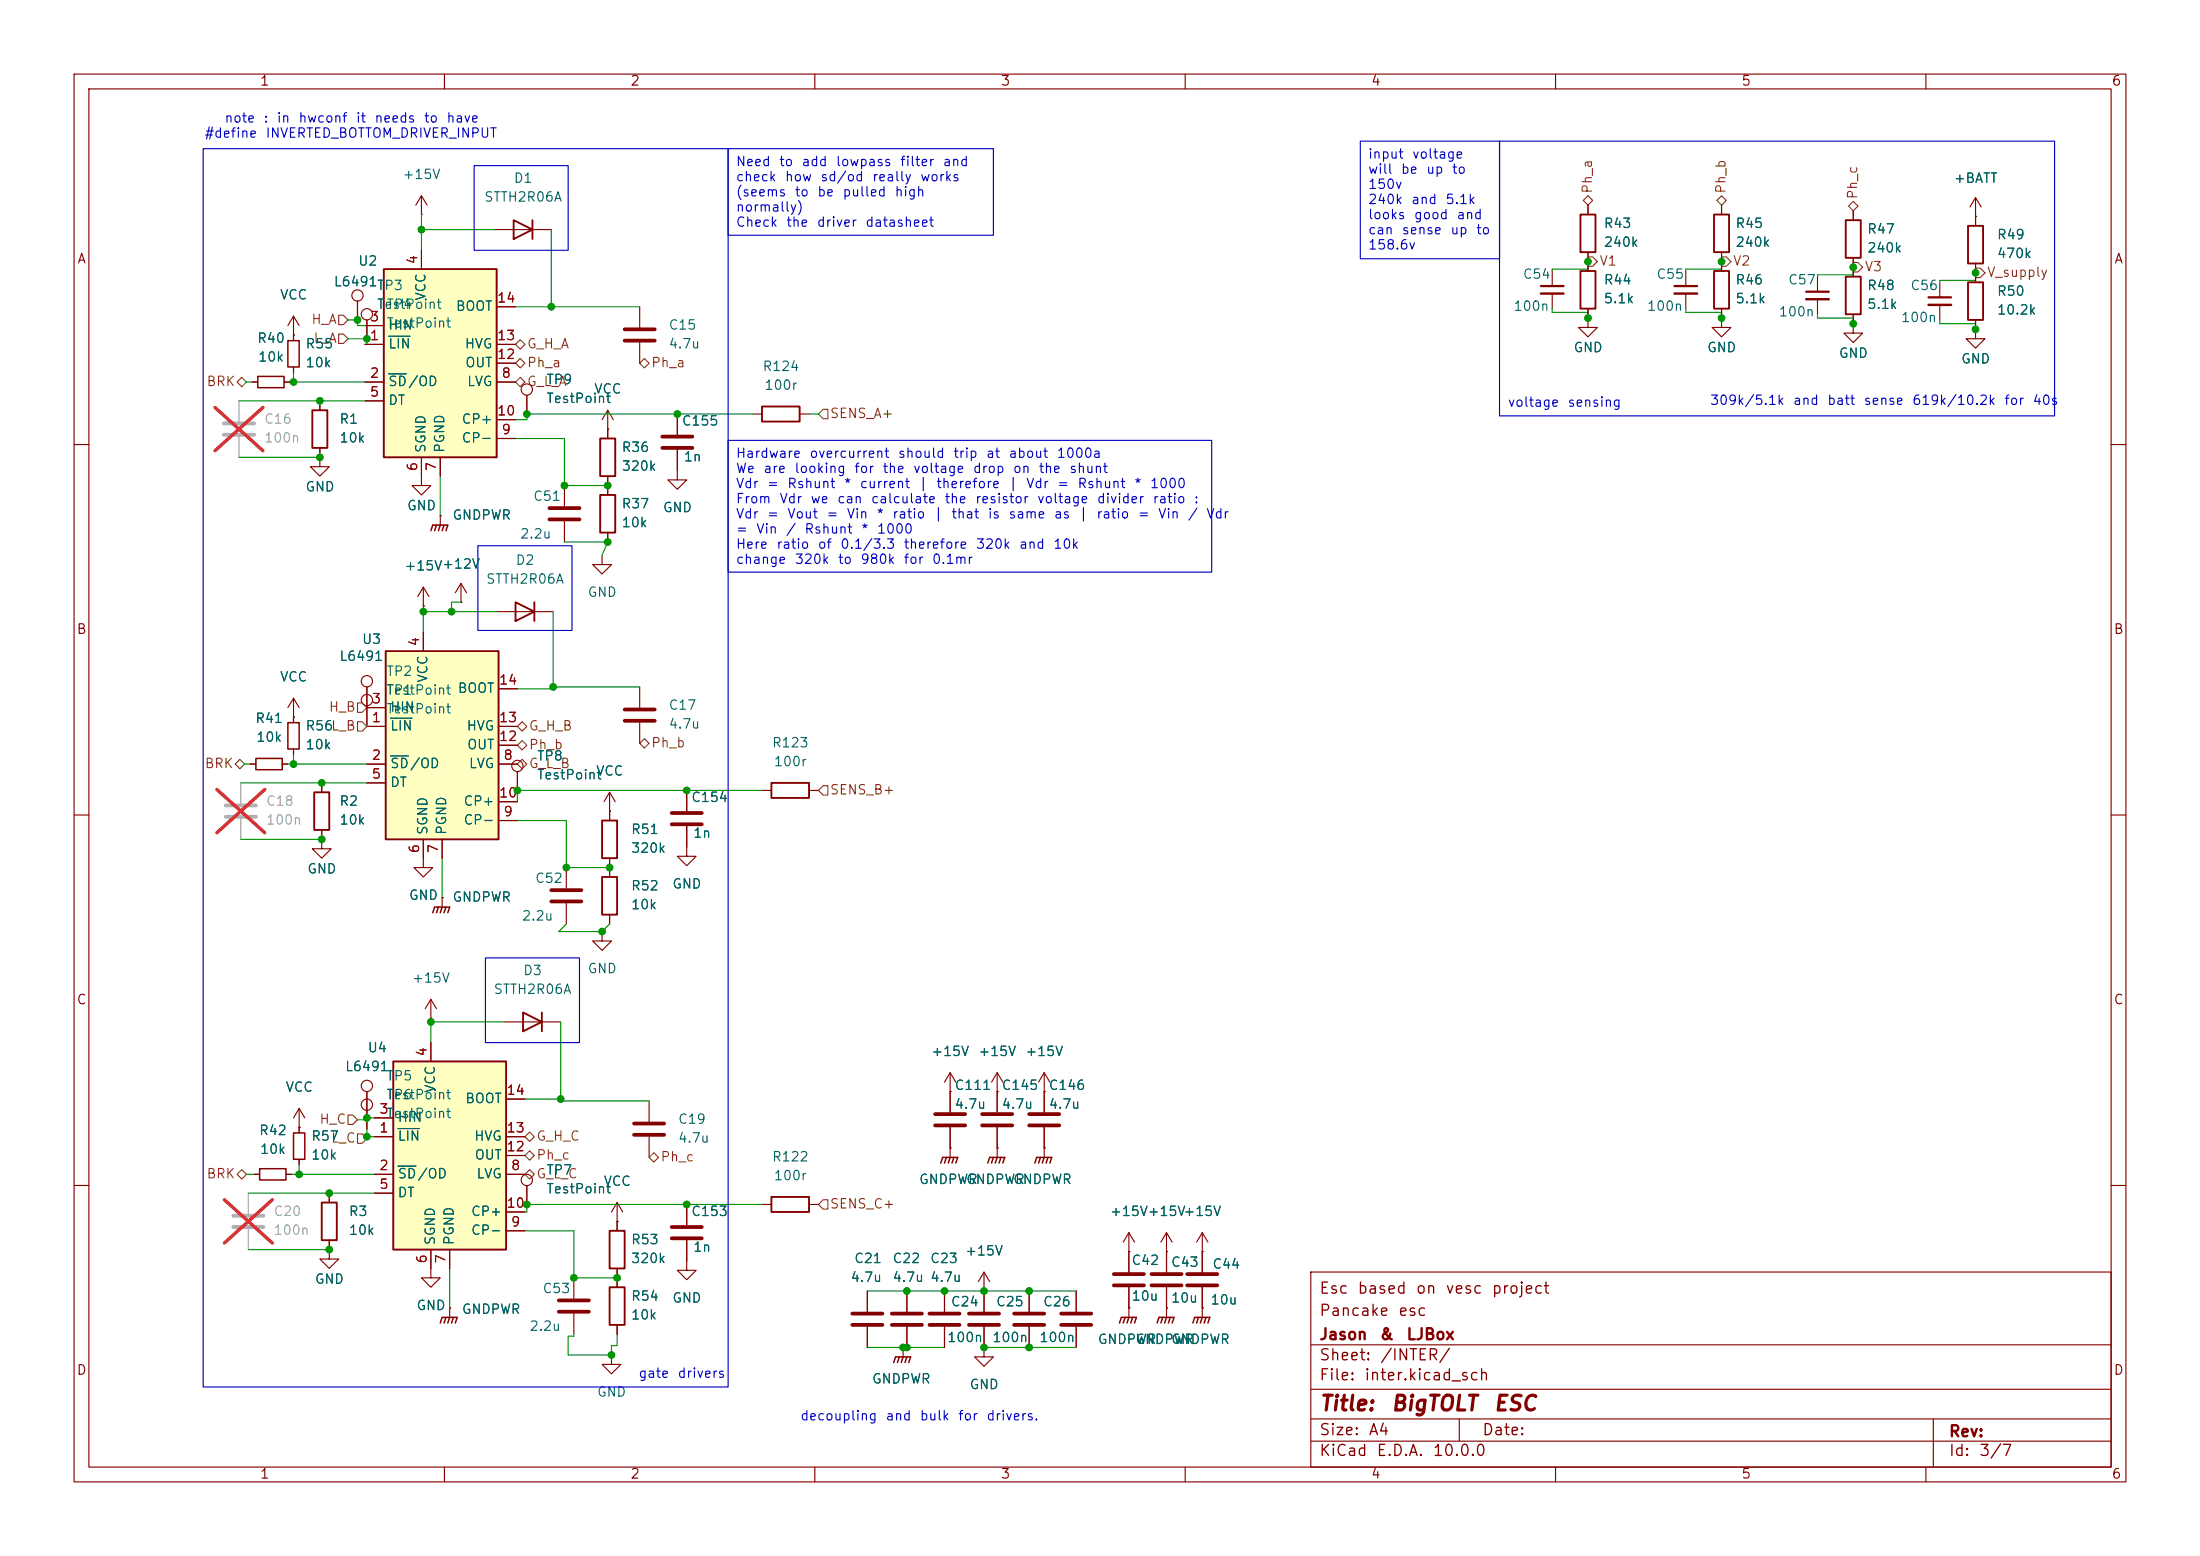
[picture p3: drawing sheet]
<svg xmlns="http://www.w3.org/2000/svg" width="297mm" height="210mm" viewBox="0 0 297 210" stroke-linecap="round" stroke-linejoin="round" font-family="sans-serif">
<g fill="none" stroke="#840000" stroke-width=".15">
<path d="M10 10h277v190h-277zM12 12h273v186h-273zM60 10v2M110 10v2M160 10v2M210 10v2M260 10v2M56.9 29h.1M56.9 26.4l-.8 1.3M56.9 26.4l.8 1.3M56.9 26.4v2.6M48.3 40.6v2.6"/>
<path d="M49.5 43.2v2.5M10 60h2M285 60h2M10 110h2M57.1 115.8v1.3h1.3l-1.3 1.3-1.2-1.3h1.2M76.5 117.1v2.8M82.3 117.1v1.3M285 110h2M58.2 137.4h.1M58.2 134.9l-.8 1.2M58.2 134.9l.7 1.2M58.2 134.9v2.5"/>
<path d="M59.7 121.2h.1M59.7 121.2v1.2M68.1 137.9h7.6M76.5 121.9v2.8M82.3 123.4v1.3M49.5 147.3v5.1M10 160h2M71.1 160v2.6M152.4 176.5h.1M152.4 168.9v2.8M152.4 173.7v4.1M157.5 168.9v2.8"/>
<path d="M157.5 173.7v2.8M162.3 168.9h.1M162.3 166.4l-.8 1.2M162.3 166.4l.8 1.2M162.3 166.4v2.5M177 171.7h108v26.3h-108zM285 160h2M60 198v2M110 198v2M160 198v2M177 194.5h108M177 191.5h108"/>
<path d="M177 187.5h108M177 181.5h108M197 191.5v3M210 198v2M260 198v2M261 191.5v6.5"/>
<circle cx="48.3" cy="39.9" r=".76"/>
<circle cx="49.5" cy="42.4" r=".76"/>
<circle cx="49.5" cy="149.1" r=".76"/>
<circle cx="49.5" cy="146.6" r=".76"/>
<circle cx="71.1" cy="159.3" r=".76"/>
</g>
<path d="M74.4 120.1h4.1M74.4 121.7h4.1M150.4 172h4M150.4 173.5h4M155.4 172h4.1M155.4 173.5h4.1" fill="none" stroke="#840000" stroke-width=".51"/>
<path d="M58.4 123.2l.3-.8h2l-.2 .8M59.2 122.4l-.3 .8M59.7 122.4l-.3 .8M60.2 122.4l-.3 .8M151.1 178.6l.3-.8h2l-.2 .8M151.9 177.8l-.3 .8M152.4 177.8l-.3 .8M152.9 177.8l-.2 .8" fill="none" stroke="#840000" stroke-width=".2"/>
<path d="M81.3 118.4h2v5h-2zM70.6 136.7l2.6 1.2-2.6 1.3zM73.2 136.7v2.5" fill="none" stroke="#840000" stroke-width=".25"/>
<path d="M53.1 143.3h15.2v25.4h-15.2z" fill="#ffffc2"/>
<g fill="none" stroke="#840000" stroke-width=".25">
<path d="M69.3 29.7l2.6 1.3-2.6 1.3zM71.9 29.7v2.6M213.4 29h2v5h-2zM213.4 36.6h2v5.1h-2zM231.4 36.6h2v5.1h-2zM231.4 29h2v5h-2zM249.2 29.7h2v5.1h-2zM249.2 37.3h2v5.1h-2zM265.7 30.5h2v5.1h-2zM265.7 38.1h2v5.1h-2zM81 59.2h2.1v5.1h-2.1zM102.9 54.9h5v2h-5z"/>
<path d="M81 66.8h2.1v5.1h-2.1zM69.6 81.3l2.5 1.3-2.5 1.2zM72.1 81.3v2.5M81.3 110.7h2v5.1h-2zM104.1 105.7h5.1v2h-5.1zM53.1 143.3h15.2v25.4h-15.2zM43.4 162.3h2.1v5.1h-2.1zM82.3 173.7h2v5.1h-2zM82.3 166.1h2v5.1h-2zM104.1 161.5h5.1v2.1h-5.1z"/>
</g>
<g fill="none" stroke="#840000" stroke-width=".15">
<path d="M66.8 31h7.6M209.5 36.6v2M209.5 39.6v2.1M214.4 27.7v1.3M214.4 34v2.6M227.6 36.6v2M227.6 39.6v2.1M232.4 27.7v1.3M232.4 34v2.6M245.4 37.3v2.1M250.2 28.4v1.3M250.2 34.8v2.5"/>
<path d="M261.9 38.1v2M266.7 29.2h.1M266.7 26.7l-.8 1.2M266.7 26.7l.8 1.2M266.7 26.7v3.8M266.7 35.6v2.5M71.1 53.3v2.6M82 57.9h.1M82 55.4v3.8M82 55.4l-.7 1.2M82 55.4l.8 1.2M86.4 41.4v2.8"/>
<path d="M86.4 46.2v2.8M91.4 55.9v2.8M101.6 55.9h1.3M107.9 55.9h1.3M214.4 41.7v2.5h1.2l-1.2 1.3-1.3-1.3h1.3M232.4 41.7v2.5h1.3l-1.3 1.3-1.3-1.3h1.3M245.4 40.4v2M250.2 42.4v1.3M261.9 41.1v2.1M266.7 43.2v2.5h1.3l-1.3 1.3-1.3-1.3h1.3M59.4 69.6h.1M59.4 69.6v1.3"/>
<path d="M76.2 65.5v2.8M76.2 70.4v2.8M81.3 74.9v1.3h1.2l-1.2 1.3-1.3-1.3h1.3M82 64.3v2.5M82 71.9v1.3M91.4 60.7v4.1h1.3l-1.3 1.2-1.2-1.2h1.2M39.6 96.8h.1M39.6 94.2v3.3M39.6 94.2l-.7 1.3M39.6 94.2l.8 1.3M49.5 92.7v5.1M67.1 82.6h7.6"/>
<path d="M86.4 92.7v2.8M86.4 97.5v2.8M33.8 103.1h.7M38.1 103.1h.8M39.6 101.1v.8M43.4 113.3v1.3h1.3l-1.3 1.2-1.2-1.2h1.2M69.8 104.1v2.6M82.3 109.5v1.2M82.3 115.8v1.3M92.7 111.5v4.1h1.3l-1.3 1.2-1.3-1.2h1.3M92.7 106.7v2.8M102.9 106.7h1.2"/>
<path d="M109.2 106.7h1.3M81.3 125.7v1.3h1.2l-1.2 1.3-1.3-1.3h1.3M34.3 158.5h.8M38.6 158.5h.8M40.4 152.1h.1M40.4 149.6v3.3M40.4 156.5v.7M40.4 149.6l-.8 1.3M40.4 149.6l.7 1.3M50.5 153.4h2.6M50.5 158.5h2.6M50.5 150.9h2.6"/>
<path d="M58.2 140.7v2.6M68.3 153.4h2.6M68.3 158.5h2.6M68.3 156h2.6M68.3 148.3h2.6M87.6 148.6v2.8M87.6 153.4v2.8M128.3 154.9h.1M128.3 154.9v1.3M44.4 161v1.3M44.4 167.4v1.3M50.5 161h2.6"/>
<path d="M58.2 168.7v3.8h1.2l-1.2 1.2-1.3-1.2h1.3M60.7 176.5h.1M60.7 168.7v2.5M60.7 176.5v1.3M68.3 166.1h2.6M68.3 163.6h2.6M77.5 172.5v2.8M77.5 177.3v2.8M83.3 164.8h.1M83.3 162.3v3.8M83.3 171.2v2.5M83.3 178.8v1.3"/>
<path d="M83.3 162.3l-.8 1.3M83.3 162.3l.8 1.3M92.7 167.4v4.1h1.3l-1.3 1.2-1.3-1.2h1.3M92.7 162.6v2.8M102.9 162.6h1.2M109.2 162.6h1.3M117.1 174.2v2.8M117.1 179.1v2.8M122.4 174.2v2.8M122.4 179.1v2.8M157.5 176.5h.1M157.5 176.5v1.3"/>
<path d="M162.3 176.5h.1M162.3 168.9v2.8M162.3 173.7v4.1"/>
<circle cx="71.1" cy="52.6" r=".76"/>
<circle cx="49.5" cy="91.9" r=".76"/>
<circle cx="49.5" cy="94.5" r=".76"/>
<circle cx="69.8" cy="103.4" r=".76"/>
</g>
<path d="M53.7 152.3h2.9M53.7 157.4h2.4" fill="none" stroke="#006464" stroke-width=".15"/>
<g fill="none" stroke="#840000" stroke-width=".2">
<path d="M58.2 71.6l.2-.7h2.1l-.3 .7M58.9 70.9l-.2 .7M59.4 70.9l-.2 .7M59.9 70.9l-.2 .7M38.9 97.5h1.5v3.6h-1.5zM34.5 102.4h3.6v1.5h-3.6zM35.1 157.7h3.5v1.6h-3.5zM39.6 152.9h1.5v3.6h-1.5zM127 157l.3-.8h2l-.3 .8M127.8 156.2l-.3 .8M128.3 156.2l-.3 .8M128.8 156.2l-.3 .8"/>
<path d="M59.4 178.6l.3-.8h2l-.2 .8M60.2 177.8l-.3 .8M60.7 177.8l-.2 .8M61.2 177.8l-.2 .8M156.2 178.6l.3-.8h2l-.3 .8M157 177.8l-.3 .8M157.5 177.8l-.3 .8M158 177.8l-.3 .8M161 178.6l.3-.8h2l-.2 .8M161.8 177.8l-.3 .8M162.3 177.8l-.2 .8M162.8 177.8l-.2 .8"/>
</g>
<g fill="none" stroke="#840000" stroke-width=".51">
<path d="M84.3 44.5h4.1M84.3 46h4.1M89.4 58.9h4.1M74.2 68.6h4M74.2 70.1h4M89.4 60.5h4.1M84.3 95.8h4.1M84.3 97.3h4.1M90.7 109.7h4M90.7 111.3h4M85.6 151.6h4.1M85.6 153.2h4.1"/>
<path d="M75.4 175.5h4.1M75.4 177h4.1M90.7 165.6h4M90.7 167.1h4M115.1 178.8h4M115.1 177.3h4M120.4 178.8h4.1M120.4 177.3h4.1M160.3 172h4M160.3 173.5h4"/>
</g>
<path d="M208 38.6h3.1M226.1 38.6h3M243.8 39.4h3.1M260.3 40.1h3.1" fill="none" stroke="#840000" stroke-width=".3"/>
<path d="M208 39.6h3.1M226.1 39.6h3M243.8 40.4h3.1M260.3 41.1h3.1" fill="none" stroke="#840000" stroke-width=".33"/>
<path d="M51.8 36.3h15.3v25.4h-15.3z" fill="#ffffc2"/>
<path d="M51.8 36.3h15.3v25.4h-15.3z" fill="none" stroke="#840000" stroke-width=".25"/>
<g fill="none" stroke="#840000" stroke-width=".15">
<path d="M56.9 33.8v2.5M49.3 46.5h2.5M49.3 51.6h2.5M49.3 43.9h2.5M49.3 54.1h2.5M67.1 46.5h2.5M67.1 51.6h2.5M67.1 59.2h2.5M67.1 56.6h2.5M67.1 49h2.5M67.1 41.4h2.5M56.9 61.7v2.6"/>
<path d="M59.4 61.7v2.6"/>
</g>
<path d="M52.5 45.4h2.9M52.5 50.5h2.4" fill="none" stroke="#006464" stroke-width=".15"/>
<path d="M52.1 87.9h15.2v25.4h-15.2z" fill="#ffffc2"/>
<path d="M42.2 55.4h2v5.1h-2zM52.1 87.9h15.2v25.4h-15.2zM42.4 106.9h2v5.1h-2z" fill="none" stroke="#840000" stroke-width=".25"/>
<g fill="none" stroke="#840000" stroke-width=".15">
<path d="M56.9 33.8v2.5M214.4 27.7v1.3M214.4 34v2.6M232.4 27.7v1.3M232.4 34v2.6M250.2 28.4v1.3M250.2 34.8v2.5M266.7 29.2h.1M266.7 29.2v1.3M266.7 35.6v2.5M34 51.6h.8M38.4 51.6h.7"/>
<path d="M39.6 45.2h.1M39.6 42.7l-.7 1.2M39.6 42.7l.8 1.2M39.6 42.7v3.3M39.6 49.5v.8M43.2 54.1v1.3M48.3 40.6v2.6M49.3 51.6h2.5M49.3 46.5h2.5M49.3 43.9h2.5M49.3 54.1h2.5M49.5 43.2v2.5"/>
<path d="M67.1 51.6h2.5M67.1 46.5h2.5M67.1 59.2h2.5M67.1 56.6h2.5M67.1 49h2.5M67.1 41.4h2.5M71.1 53.3v2.6M82 57.9h.1M82 57.9v1.3M91.4 55.9v2.8M214.4 41.7v1.2M232.4 41.7v1.2"/>
<path d="M250.2 42.4v2.6h1.3l-1.3 1.2-1.3-1.2h1.3M266.7 43.2v1.3M43.2 60.5v2.5h1.2l-1.2 1.3-1.3-1.3h1.3M56.9 61.7v3.8h1.3l-1.3 1.3-1.3-1.3h1.3M57.1 79.2v2.6M57.1 79.2l-.7 1.3M57.1 79.2l.8 1.3M59.4 69.6h.1M59.4 61.7v2.6M62.2 78.7l-.7 1.3M62.2 78.7l.8 1.3M62.2 78.7v2.6"/>
<path d="M82 64.3v2.5M82 71.9v1.3M91.4 60.7v2.8M39.6 96.8h.1M39.6 96.8v.7M49.5 98h2.6M49.5 95.5h2.6M49.5 92.7v5.1M57.1 81.8h.1M57.1 85.3v2.6M62.2 81.3h.1M67.3 98h2.5"/>
<path d="M67.3 93h2.5M33.8 103.1h.7M38.1 103.1h.8M39.6 101.1v.8M43.4 105.7v1.2M43.4 112v1.3M49.5 103.1h2.6M49.5 105.7h2.6M57.1 113.3v2.5M59.7 113.3v2.5M67.3 103.1h2.5M67.3 110.7h2.5"/>
<path d="M67.3 108.2h2.5M67.3 100.6h2.5M69.8 104.1v2.6M82.3 109.5h.1M82.3 106.9l-.8 1.3M82.3 106.9l.8 1.3M82.3 106.9v3.8M82.3 115.8v2.6M92.7 106.7v2.8M92.7 111.5v2.8M59.7 121.2h.1M82.3 123.4v1.3"/>
<path d="M34.3 158.5h.8M38.6 158.5h.8M40.4 152.1h.1M40.4 152.1v.8M40.4 156.5v.7M49.5 147.3v5.1M50.5 153.4h2.6M50.5 158.5h2.6M50.5 150.9h2.6M58.2 140.7v2.6M68.3 153.4h2.6M68.3 158.5h2.6"/>
<path d="M68.3 156h2.6M68.3 148.3h2.6M128.3 147.3h.1M128.3 154.9h.1M128.3 144.8v5.3M128.3 152.1v2.8M128.3 144.8l-.8 1.3M128.3 144.8l.7 1.3M134.6 154.9h.1M134.6 147.3h.1M134.6 144.8v5.3M134.6 152.1v4.1"/>
<path d="M134.6 144.8l-.7 1.3M134.6 144.8l.8 1.3M141 154.9h.1M141 147.3h.1M141 144.8v5.3M141 152.1v4.1M141 144.8l-.8 1.3M141 144.8l.7 1.3M44.4 167.4v2.5h1.3l-1.3 1.3-1.2-1.3h1.2M44.4 161v1.3M50.5 161h2.6M58.2 168.7v2.5"/>
<path d="M60.7 176.5h.1M60.7 168.7v2.5M68.3 166.1h2.6M68.3 163.6h2.6M71.1 160v2.6M83.3 164.8h.1M83.3 164.8v1.3M83.3 171.2v2.5M83.3 178.8v1.3M92.7 162.6v2.8M92.7 167.4v2.8M117.1 174.2v2.8"/>
<path d="M117.1 179.1v2.8M122.4 174.2v2.8M122.4 179.1v2.8M127.5 174.2v2.8M127.5 179.1v2.8M132.8 179.1v4h1.3l-1.3 1.3-1.2-1.3h1.2M132.8 174.2h.1M132.8 171.7l-.7 1.3M132.8 171.7l.8 1.3M132.8 171.7v5.3M138.9 174.2v2.8M138.9 179.1v2.8"/>
<path d="M145.3 174.2v2.8M145.3 179.1v2.8M152.4 168.9h.1M152.4 176.5h.1M152.4 166.4l-.8 1.2M152.4 166.4l.8 1.2M152.4 166.4v5.3M152.4 173.7v2.8M157.5 168.9h.1M157.5 176.5h.1M157.5 166.4l-.8 1.2M157.5 166.4l.7 1.2"/>
<path d="M157.5 166.4v5.3M157.5 173.7v2.8M162.3 168.9h.1M162.3 176.5h.1M162.3 168.9v2.8M162.3 173.7v2.8M82.5 182.9v1.3h1.3l-1.3 1.2-1.2-1.2h1.2M121.9 181.9h.1M121.9 181.9v1.2"/>
</g>
<path d="M52.5 45.4h2.9M52.5 50.5h2.4M52.7 96.9h2.9M52.7 102h2.4M53.7 152.3h2.9M53.7 157.4h2.4" fill="none" stroke="#006464" stroke-width=".15"/>
<g fill="none" stroke="#840000" stroke-width=".2">
<path d="M34.8 50.8h3.6v1.5h-3.6zM38.9 46h1.5v3.5h-1.5zM133.3 157l.3-.8h2l-.2 .8M134.1 156.2l-.2 .8M134.6 156.2l-.2 .8M135.1 156.2l-.2 .8M139.7 157l.3-.8h2l-.3 .8M140.5 156.2l-.3 .8M141 156.2l-.3 .8M141.5 156.2l-.3 .8M120.6 183.9l.3-.8h2l-.2 .8M121.4 183.1l-.2 .8"/>
<path d="M121.9 183.1l-.2 .8M122.4 183.1l-.2 .8"/>
</g>
<g fill="none" stroke="#840000" stroke-width=".51">
<path d="M126.2 151.9h4.1M126.2 150.4h4.1M132.6 151.9h4.1M132.6 150.4h4.1M138.9 151.9h4.1M138.9 150.4h4.1M125.5 178.8h4M125.5 177.3h4M130.8 178.8h4.1M130.8 177.3h4.1M136.9 178.8h4.1M136.9 177.3h4.1"/>
<path d="M143.3 178.8h4M143.3 177.3h4"/>
</g>
<path d="M30.2 58.7h4.1M30.2 57.2h4.1M30.5 110.2h4M30.5 108.7h4M31.5 165.6h4.1M31.5 164.1h4.1" fill="none" stroke="#a1a1a1" stroke-width=".51"/>
<path d="M32.3 54.1v2.8M32.3 58.9v2.8M32.5 105.7v2.8M32.5 110.5v2.8M33.5 161v2.8M33.5 165.9v2.8" fill="none" stroke="#a1a1a1" stroke-width=".15"/>
<path d="M29 55l6.5 5.8M35.5 55l-6.5 5.8M29.3 106.6l6.5 5.8M35.8 106.6l-6.5 5.8M30.3 161.9l6.5 5.9M36.8 161.9l-6.5 5.9" fill="none" stroke="#e12e31" stroke-width=".46"/>
<g fill="none" stroke="#725600" stroke-width=".15">
<path d="M213.7 27.1l.7-.7 .6 .7-.6 .6zM214.4 34.7h.6l.6 .6-.6 .6h-.6zM231.8 27.1l.6-.7 .6 .7-.6 .6zM232.4 34.7h.6l.7 .6-.7 .6h-.6zM249.6 27.8l.6-.6 .6 .6-.6 .6zM250.2 35.4h.6l.7 .7-.7 .6h-.6zM266.7 36.2h.6l.7 .6-.7 .7h-.6zM32 51.6l.6-.7 .7 .7-.7 .6zM45.7 45.1h.7l.6 .6-.6 .7h-.7zM45.7 42.5h.7l.6 .7-.6 .6h-.7zM69.6 51.6l.6-.7 .7 .7-.7 .6zM69.6 49l.6-.6 .7 .6-.7 .7z"/>
<path d="M69.6 46.5l.6-.7 .7 .7-.7 .6zM86.4 49l.6-.6 .6 .6-.6 .7zM110.5 55.9l.6-.7h.7v1.3h-.7zM48.3 97.4h.6l.6 .6-.6 .7h-.6zM48.3 94.9h.6l.6 .6-.6 .6h-.6zM69.8 98l.7-.6 .6 .6-.6 .7zM31.7 103.1l.7-.6 .6 .6-.6 .7zM69.8 103.1l.7-.6 .6 .6-.6 .7zM69.8 100.6l.7-.7 .6 .7-.6 .6zM86.4 100.3l.6-.6 .6 .6-.6 .7zM110.5 106.7l.6-.7h.7v1.3h-.7zM32.6 157.9l.7 .6-.7 .6-.6-.6z"/>
<path d="M47 150.5h.6l.7 .6-.7 .7h-.6zM48.3 153h.6l.6 .7-.6 .6h-.6zM70.9 153.4l.6-.6 .6 .6-.6 .7zM70.9 156l.6-.7 .6 .7-.6 .6zM71.5 157.9l.6 .6-.6 .6-.6-.6zM87.6 156.2l.7-.6 .6 .6-.6 .6zM111.1 161.9h.7v1.3h-.7l-.6-.6z"/>
</g>
<g fill="none" stroke="#009600" stroke-width=".15">
<path d="M56.9 29v4.8M56.9 31h9.9M74.4 31v10.4M214.4 35.3v1h-4.9v.3M232.4 35.3v1h-4.8v.3M250.2 36.1v1h-4.8v.2M266.7 36.8v1h-4.8v.3M32.3 54.1h17M33.3 51.6h.7M39.1 51.6h10.2M39.6 50.3v1.3M47 45.7h2.5v.8h-.2"/>
<path d="M47 43.2h1.3v.7h1M69.6 41.4h16.8M69.6 59.2h6.6v6.3h5.8M101.6 55.9h-30.5v.7h-1.5M109.2 55.9h1.3M209.5 41.7v.5h4.9v.7M227.6 41.7v.5h4.8v.7M245.4 42.4v.5h4.8v.8M261.9 43.2v.5h4.8v.8M32.3 61.7h10.9M59.4 64.3v5.3M76.2 73.2h5.8l-.7 1.7"/>
<path d="M49.5 95.3v.2M49.5 97.8v.2M57.1 82.6h10M57.1 81.8v3.5M62.2 81.3h-1.2v1.3M74.7 82.6v10.4h-4.9M74.7 92.7h11.7M32.5 113.3h10.9M32.5 105.7h17M33 103.1h.8M38.9 103.1h10.6M39.6 101.9v1.2"/>
<path d="M59.7 115.8v5.4M69.8 110.7h6.7v6.4h5.8M102.9 106.7h-33.1v1.5M58.2 137.4v3.3M58.2 137.9h9.9M75.7 137.9v10.7h11.9M76.5 124.7l-1.1 1h5.9l1-1M33.3 158.5h1M39.4 158.5h11.1M40.4 157.2v1.3M49.5 149.9v1.2h-1.2M49.5 152.4v1.3"/>
<path d="M49.5 150.9h1M49.5 153.4h1M70.9 148.3h4.8M33.5 168.7h10.9M33.5 161h17M60.7 171.2v5.3M70.9 166.1h6.6v6.4h5.8M102.9 162.6h-31.8v1h-.2M117.1 174.2h28.2M77.5 180.1v.2h-.8v2.6h5.8v-1.3h.8v-1.5M117.1 181.9h10.4M132.8 181.9h12.5"/>
</g>
<path d="M183.6 19.1h18.8v15.8h-18.8zM202.4 19.1h75v37h-75zM27.4 20.1h70.9v167.1h-70.9zM64 22.4h12.7v11.4h-12.7zM98.3 20.1h35.8v11.7h-35.8zM98.3 59.4h65.3v17.8h-65.3zM64.5 73.7h12.7v11.4h-12.7zM65.5 129.3h12.7v11.4h-12.7z" fill="none" stroke="#0000c2" stroke-width=".15"/>
<g fill="#009600" stroke="#009600" stroke-width=".14">
<circle cx="71.1" cy="162.6" r=".46"/>
<circle cx="92.7" cy="162.6" r=".46"/>
<circle cx="43.4" cy="113.3" r=".46"/>
<circle cx="76.5" cy="117.1" r=".46"/>
<circle cx="81.3" cy="125.7" r=".46"/>
<circle cx="44.4" cy="161" r=".46"/>
<circle cx="49.5" cy="153.4" r=".46"/>
<circle cx="83.3" cy="172.5" r=".46"/>
<circle cx="77.5" cy="172.5" r=".46"/>
<circle cx="58.2" cy="137.9" r=".46"/>
<circle cx="49.5" cy="150.9" r=".46"/>
<circle cx="75.7" cy="148.3" r=".46"/>
<circle cx="82.5" cy="182.9" r=".46"/>
<circle cx="43.2" cy="54.1" r=".46"/>
<circle cx="56.9" cy="31" r=".46"/>
<circle cx="61" cy="82.6" r=".46"/>
<circle cx="39.6" cy="51.6" r=".46"/>
<circle cx="43.2" cy="61.7" r=".46"/>
<circle cx="49.5" cy="45.7" r=".46"/>
<circle cx="48.3" cy="43.2" r=".46"/>
<circle cx="39.6" cy="103.1" r=".46"/>
<circle cx="57.1" cy="82.6" r=".46"/>
<circle cx="43.4" cy="105.7" r=".46"/>
<circle cx="40.4" cy="158.5" r=".46"/>
<circle cx="44.4" cy="168.7" r=".46"/>
<circle cx="69.8" cy="106.7" r=".46"/>
<circle cx="82.3" cy="117.1" r=".46"/>
<circle cx="92.7" cy="106.7" r=".46"/>
<circle cx="74.7" cy="92.7" r=".46"/>
<circle cx="214.4" cy="42.9" r=".46"/>
<circle cx="214.4" cy="35.3" r=".46"/>
<circle cx="91.4" cy="55.9" r=".46"/>
<circle cx="82" cy="65.5" r=".46"/>
<circle cx="76.2" cy="65.5" r=".46"/>
<circle cx="82" cy="73.2" r=".46"/>
<circle cx="71.1" cy="55.9" r=".46"/>
<circle cx="74.4" cy="41.4" r=".46"/>
<circle cx="250.2" cy="36.1" r=".46"/>
<circle cx="266.7" cy="36.8" r=".46"/>
<circle cx="266.7" cy="44.5" r=".46"/>
<circle cx="121.9" cy="181.9" r=".46"/>
<circle cx="122.4" cy="181.9" r=".46"/>
<circle cx="138.9" cy="181.9" r=".46"/>
<circle cx="132.8" cy="181.9" r=".46"/>
<circle cx="122.4" cy="174.2" r=".46"/>
<circle cx="127.5" cy="174.2" r=".46"/>
<circle cx="132.8" cy="174.2" r=".46"/>
<circle cx="138.9" cy="174.2" r=".46"/>
<circle cx="250.2" cy="43.7" r=".46"/>
<circle cx="232.4" cy="35.3" r=".46"/>
<circle cx="232.4" cy="42.9" r=".46"/>
</g>
<g font-size="2" fill="#840000">
<text x="178" y="190.9">Title:</text>
<text x="187.7" y="190.9">BigTOLT</text>
<text x="201.5" y="190.9">ESC</text>
</g>
<g font-size="1.5" fill="#840000">
<text x="178" y="178">Pancake</text>
<text x="178" y="175">Esc</text>
<text x="183.2" y="175">based</text>
<text x="188.7" y="178">esc</text>
<text x="191" y="175">on</text>
<text x="195" y="175">vesc</text>
<text x="201.3" y="175">project</text>
<text x="178" y="184">Sheet:</text>
<text x="178" y="181.2">Jason</text>
<text x="186.2" y="181.2">&amp;</text>
<text x="186.2" y="184">/INTER/</text>
<text x="189.8" y="181.2">LJBox</text>
<text x="178" y="186.7">File:</text>
<text x="184.1" y="186.7">inter.kicad_sch</text>
<text x="178" y="196.9">KiCad</text>
<text x="178" y="194.1">Size:</text>
<text x="184.7" y="194.1">A4</text>
<text x="185.7" y="196.9">E.D.A.</text>
<text x="193.3" y="196.9">10.0.0</text>
<text x="200" y="194.1">Date:</text>
<text x="263" y="194.3">Rev:</text>
<text x="263" y="196.9">Id:</text>
<text x="267.1" y="196.9">3/7</text>
</g>
<g font-size="1.3" fill="#840000">
<text x="35" y="11.9">1</text>
<text x="85" y="11.9">2</text>
<text x="135" y="11.9">3</text>
<text x="185" y="11.9">4</text>
<text x="235" y="11.9">5</text>
<text x="285" y="11.9">6</text>
<text x="10.3" y="35.9">A</text>
<text x="285.3" y="35.9">A</text>
<text x="10.3" y="85.9">B</text>
<text x="285.3" y="85.9">B</text>
<text x="10.3" y="135.9">C</text>
<text x="285.3" y="135.9">C</text>
<text x="10.3" y="185.9">D</text>
<text x="285.3" y="185.9">D</text>
<text x="35" y="199.9">1</text>
<text x="85" y="199.9">2</text>
<text x="135" y="199.9">3</text>
<text x="185" y="199.9">4</text>
<text x="235" y="199.9">5</text>
<text x="285" y="199.9">6</text>
</g>
<g font-size="1.3" fill="#0000c2">
<text x="30.2" y="16.9">note</text>
<text x="35.5" y="16.9">:</text>
<text x="37.3" y="16.9">in</text>
<text x="40.2" y="16.9">hwconf</text>
<text x="48" y="16.9">it</text>
<text x="50.5" y="16.9">needs</text>
<text x="57.1" y="16.9">to</text>
<text x="60.2" y="16.9">have</text>
<text x="27.5" y="18.9">#define</text>
<text x="35.8" y="18.9">INVERTED_BOTTOM_DRIVER_INPUT</text>
<text x="99.3" y="22.7">Need</text>
<text x="105.1" y="22.7">to</text>
<text x="108.1" y="22.7">add</text>
<text x="112.7" y="22.7">lowpass</text>
<text x="121.4" y="22.7">filter</text>
<text x="127.2" y="22.7">and</text>
<text x="184.6" y="21.7">input</text>
<text x="184.6" y="23.8">will</text>
<text x="189" y="23.8">be</text>
<text x="190.5" y="21.7">voltage</text>
<text x="192.4" y="23.8">up</text>
<text x="195.9" y="23.8">to</text>
<text x="99.3" y="24.8">check</text>
<text x="99.3" y="26.8">(seems</text>
<text x="99.3" y="28.9">normally)</text>
<text x="105.9" y="24.8">how</text>
<text x="107.2" y="26.8">to</text>
<text x="110.2" y="26.8">be</text>
<text x="110.7" y="24.8">sd/od</text>
<text x="113.6" y="26.8">pulled</text>
<text x="117.6" y="24.8">really</text>
<text x="120.7" y="26.8">high</text>
<text x="124.1" y="24.8">works</text>
<text x="184.6" y="25.8">150v</text>
<text x="184.6" y="27.9">240k</text>
<text x="184.6" y="29.9">looks</text>
<text x="190.4" y="27.9">and</text>
<text x="190.8" y="29.9">good</text>
<text x="195" y="27.9">5.1k</text>
<text x="196.6" y="29.9">and</text>
<text x="99.3" y="30.9">Check</text>
<text x="106" y="30.9">the</text>
<text x="110.2" y="30.9">driver</text>
<text x="116.7" y="30.9">datasheet</text>
<text x="184.6" y="32">can</text>
<text x="184.6" y="34">158.6v</text>
<text x="189.2" y="32">sense</text>
<text x="195.7" y="32">up</text>
<text x="199.2" y="32">to</text>
<text x="203.5" y="55.2">voltage</text>
<text x="211.5" y="55.2">sensing</text>
<text x="230.8" y="55">309k/5.1k</text>
<text x="242" y="55">and</text>
<text x="246.6" y="55">batt</text>
<text x="251.5" y="55">sense</text>
<text x="258.1" y="55">619k/10.2k</text>
<text x="270.5" y="55">for</text>
<text x="274.3" y="55">40s</text>
<text x="99.3" y="62.1">Hardware</text>
<text x="99.3" y="64.2">We</text>
<text x="103" y="64.2">are</text>
<text x="107.2" y="64.2">looking</text>
<text x="109.2" y="62.1">overcurrent</text>
<text x="115.2" y="64.2">for</text>
<text x="119.1" y="64.2">the</text>
<text x="121.1" y="62.1">should</text>
<text x="123.2" y="64.2">voltage</text>
<text x="128.6" y="62.1">trip</text>
<text x="131.3" y="64.2">drop</text>
<text x="133" y="62.1">at</text>
<text x="136.1" y="62.1">about</text>
<text x="136.7" y="64.2">on</text>
<text x="140.1" y="64.2">the</text>
<text x="142.6" y="62.1">1000a</text>
<text x="144.3" y="64.2">shunt</text>
<text x="99.3" y="66.2">Vdr</text>
<text x="99.3" y="68.2">From</text>
<text x="99.3" y="70.3">Vdr</text>
<text x="103.4" y="66.2">=</text>
<text x="103.4" y="70.3">=</text>
<text x="105.1" y="68.2">Vdr</text>
<text x="106.2" y="66.2">Rshunt</text>
<text x="106.2" y="70.3">Vout</text>
<text x="109.3" y="68.2">we</text>
<text x="111.5" y="70.3">=</text>
<text x="112.9" y="68.2">can</text>
<text x="113.8" y="66.2">*</text>
<text x="114.2" y="70.3">Vin</text>
<text x="116" y="66.2">current</text>
<text x="117.5" y="68.2">calculate</text>
<text x="118.2" y="70.3">*</text>
<text x="120.4" y="70.3">ratio</text>
<text x="123.9" y="66.2">|</text>
<text x="126" y="70.3">|</text>
<text x="126.3" y="66.2">therefore</text>
<text x="127.4" y="68.2">the</text>
<text x="128.3" y="70.3">that</text>
<text x="131.6" y="68.2">resistor</text>
<text x="133.3" y="70.3">is</text>
<text x="136.1" y="66.2">|</text>
<text x="136.1" y="70.3">same</text>
<text x="138.4" y="66.2">Vdr</text>
<text x="139.9" y="68.2">voltage</text>
<text x="142.2" y="70.3">as</text>
<text x="142.6" y="66.2">=</text>
<text x="145.4" y="66.2">Rshunt</text>
<text x="145.5" y="70.3">|</text>
<text x="147.9" y="70.3">ratio</text>
<text x="148" y="68.2">divider</text>
<text x="153" y="66.2">*</text>
<text x="153.5" y="70.3">=</text>
<text x="155.1" y="66.2">1000</text>
<text x="155.5" y="68.2">ratio</text>
<text x="156.2" y="70.3">Vin</text>
<text x="160.3" y="70.3">/</text>
<text x="161.1" y="68.2">:</text>
<text x="162.8" y="70.3">Vdr</text>
<text x="99.3" y="72.3">=</text>
<text x="99.3" y="74.4">Here</text>
<text x="99.3" y="76.4">change</text>
<text x="102" y="72.3">Vin</text>
<text x="104.7" y="74.4">ratio</text>
<text x="106" y="72.3">/</text>
<text x="107.2" y="76.4">320k</text>
<text x="108.5" y="72.3">Rshunt</text>
<text x="110.3" y="74.4">of</text>
<text x="113" y="76.4">to</text>
<text x="113.3" y="74.4">0.1/3.3</text>
<text x="116.1" y="76.4">980k</text>
<text x="116.1" y="72.3">*</text>
<text x="118.3" y="72.3">1000</text>
<text x="121.9" y="76.4">for</text>
<text x="121.9" y="74.4">therefore</text>
<text x="125.7" y="76.4">0.1mr</text>
<text x="131.7" y="74.4">320k</text>
<text x="137.5" y="74.4">and</text>
<text x="142.1" y="74.4">10k</text>
<text x="86.1" y="186.3">gate</text>
<text x="91.4" y="186.3">drivers</text>
<text x="107.9" y="192">decoupling</text>
<text x="119.5" y="192">and</text>
<text x="124.1" y="192">bulk</text>
<text x="129.2" y="192">for</text>
<text x="133.1" y="192">drivers.</text>
</g>
<g font-size="1.3" fill="#006464">
<text x="54.3" y="24.5">+15V</text>
<text x="65.3" y="27.5">STTH2R06A</text>
<text x="69.3" y="25">D1</text>
<text x="263.7" y="25">+BATT</text>
<text x="216.4" y="31.1">R43</text>
<text x="216.4" y="33.6">240k</text>
<text x="234.2" y="31.1">R45</text>
<text x="234.2" y="33.6">240k</text>
<text x="252" y="31.9">R47</text>
<text x="252" y="34.4">240k</text>
<text x="269.5" y="32.6">R49</text>
<text x="269.5" y="35.2">470k</text>
<text x="37.7" y="40.7">VCC</text>
<text x="45" y="39">L6491</text>
<text x="48.3" y="36.2">U2</text>
<text x="50.8" y="39.5">TP3</text>
<text x="57.8" y="40.7" transform="rotate(-90 57.8 40.7)">VCC</text>
<text x="205.5" y="37.9">C54</text>
<text x="216.4" y="41.2">5.1k</text>
<text x="216.4" y="38.7">R44</text>
<text x="223.5" y="37.9">C55</text>
<text x="234.2" y="41.2">5.1k</text>
<text x="234.2" y="38.7">R46</text>
<text x="241.3" y="38.7">C57</text>
<text x="252" y="39.5">R48</text>
<text x="257.8" y="39.5">C56</text>
<text x="269.5" y="40.2">R50</text>
<text x="34.6" y="46.6">R40</text>
<text x="41.2" y="47.3">R55</text>
<text x="50.8" y="42">TestPoint</text>
<text x="52.1" y="42">TP4</text>
<text x="52.1" y="44.6">TestPoint</text>
<text x="52.3" y="47.3">LIN</text>
<text x="52.3" y="44.8">HIN</text>
<text x="61.4" y="42.3">BOOT</text>
<text x="62.7" y="47.3">HVG</text>
<text x="90.2" y="44.8">C15</text>
<text x="90.2" y="47.3">4.7u</text>
<text x="204.2" y="42.3">100n</text>
<text x="212.3" y="47.9">GND</text>
<text x="222.3" y="42.3">100n</text>
<text x="230.4" y="47.9">GND</text>
<text x="240" y="43">100n</text>
<text x="252" y="42">5.1k</text>
<text x="256.5" y="43.8">100n</text>
<text x="269.5" y="42.8">10.2k</text>
<text x="34.8" y="49.1">10k</text>
<text x="41.2" y="49.9">10k</text>
<text x="52.3" y="52.4">SD/OD</text>
<text x="62.7" y="49.9">OUT</text>
<text x="63" y="52.4">LVG</text>
<text x="73.7" y="52.2">TP9</text>
<text x="80.1" y="53.4">VCC</text>
<text x="102.9" y="50.4">R124</text>
<text x="103.1" y="52.9">100r</text>
<text x="248.2" y="48.6">GND</text>
<text x="264.7" y="49.4">GND</text>
<text x="45.7" y="57.5">R1</text>
<text x="52.3" y="55">DT</text>
<text x="62.2" y="57.5">CP+</text>
<text x="73.7" y="54.7">TestPoint</text>
<text x="92" y="57.8">C155</text>
<text x="45.7" y="60">10k</text>
<text x="57.8" y="61.2" transform="rotate(-90 57.8 61.2)">SGND</text>
<text x="60.3" y="61.2" transform="rotate(-90 60.3 61.2)">PGND</text>
<text x="62.2" y="60">CP-</text>
<text x="83.8" y="61.3">R36</text>
<text x="83.8" y="63.9">320k</text>
<text x="92.2" y="62.6">1n</text>
<text x="41.1" y="66.6">GND</text>
<text x="54.9" y="69.2">GND</text>
<text x="61" y="70.5">GNDPWR</text>
<text x="71.9" y="67.9">C51</text>
<text x="83.8" y="71.5">10k</text>
<text x="83.8" y="68.9">R37</text>
<text x="89.4" y="69.4">GND</text>
<text x="54.5" y="77.3">+15V+12V</text>
<text x="69.5" y="76.6">D2</text>
<text x="70.1" y="73">2.2u</text>
<text x="65.5" y="79.1">STTH2R06A</text>
<text x="79.2" y="80.9">GND</text>
<text x="45.7" y="89.5">L6491</text>
<text x="48.8" y="87.2">U3</text>
<text x="37.7" y="92.3">VCC</text>
<text x="52.1" y="91.5">TP2</text>
<text x="52.1" y="94.1">TestPoint</text>
<text x="52.1" y="94.1">TP1</text>
<text x="58" y="92.2" transform="rotate(-90 58 92.2)">VCC</text>
<text x="61.7" y="93.8">BOOT</text>
<text x="34.4" y="97.9">R41</text>
<text x="34.5" y="100.4">10k</text>
<text x="41.2" y="101.4">10k</text>
<text x="41.2" y="98.9">R56L_B</text>
<text x="41.2" y="98.9">R56</text>
<text x="52.1" y="96.6">TestPoint</text>
<text x="52.6" y="98.9">LIN</text>
<text x="52.6" y="96.4">HIN</text>
<text x="62.9" y="98.9">HVG</text>
<text x="63" y="101.4">OUT</text>
<text x="90.2" y="96.1">C17</text>
<text x="90.2" y="98.7">4.7u</text>
<text x="104.1" y="101.2">R123</text>
<text x="52.6" y="104">SD/OD</text>
<text x="52.6" y="106.5">DT</text>
<text x="63.2" y="104">LVG</text>
<text x="72.4" y="103">TP8</text>
<text x="72.4" y="105.5">TestPoint</text>
<text x="80.4" y="105">VCC</text>
<text x="104.4" y="103.7">100r</text>
<text x="45.7" y="109.1">R2</text>
<text x="45.7" y="111.6">10k</text>
<text x="58" y="112.8" transform="rotate(-90 58 112.8)">SGND</text>
<text x="60.6" y="112.8" transform="rotate(-90 60.6 112.8)">PGND</text>
<text x="62.5" y="111.6">CP-</text>
<text x="62.5" y="109.1">CP+</text>
<text x="85.1" y="112.9">R51</text>
<text x="93.2" y="108.6">C154</text>
<text x="93.5" y="113.4">1n</text>
<text x="41.4" y="118.2">GND</text>
<text x="72.1" y="119.5">C52</text>
<text x="85.1" y="115.4">320k</text>
<text x="55.1" y="121.8">GND</text>
<text x="61" y="122">GNDPWR</text>
<text x="70.4" y="124.6">2.2u</text>
<text x="85.1" y="123">10k</text>
<text x="85.1" y="120.5">R52</text>
<text x="90.7" y="120.2">GND</text>
<text x="70.5" y="131.9">D3</text>
<text x="79.2" y="131.7">GND</text>
<text x="55.5" y="132.9">+15V</text>
<text x="66.5" y="134.5">STTH2R06A</text>
<text x="49.5" y="142.3">U4</text>
<text x="125.6" y="142.8">+15V</text>
<text x="132" y="142.8">+15V</text>
<text x="138.3" y="142.8">+15V</text>
<text x="38.5" y="147.7">VCC</text>
<text x="46.5" y="144.9">L6491</text>
<text x="52.1" y="146.2">TP5</text>
<text x="52.1" y="148.7">TestPoint</text>
<text x="52.1" y="148.7">TP6</text>
<text x="59" y="147.6" transform="rotate(-90 59 147.6)">VCC</text>
<text x="62.7" y="149.2">BOOT</text>
<text x="128.8" y="147.4">C111</text>
<text x="128.8" y="150">4.7u</text>
<text x="135.1" y="147.4">C145</text>
<text x="135.1" y="150">4.7u</text>
<text x="141.5" y="147.4">C146</text>
<text x="141.5" y="150">4.7u</text>
<text x="34.9" y="153.5">R42</text>
<text x="41.9" y="154.3">R57</text>
<text x="52.1" y="151.2">TestPoint</text>
<text x="53.6" y="154.3">LIN</text>
<text x="53.6" y="151.7">HIN</text>
<text x="63.9" y="154.3">HVG</text>
<text x="91.4" y="152">C19</text>
<text x="91.4" y="154.5">4.7u</text>
<text x="35" y="156.1">10k</text>
<text x="41.9" y="156.8">10k</text>
<text x="53.6" y="159.4">SD/OD</text>
<text x="53.6" y="161.9">DT</text>
<text x="64" y="156.8">OUT</text>
<text x="64.2" y="159.4">LVG</text>
<text x="73.7" y="158.9">TP7</text>
<text x="73.7" y="161.4">TestPoint</text>
<text x="81.4" y="160.4">VCC</text>
<text x="104.1" y="157.1">R122</text>
<text x="104.4" y="159.6">100r</text>
<text x="124" y="160.1">GNDPWR</text>
<text x="130.3" y="160.1">GNDPWR</text>
<text x="136.7" y="160.1">GNDPWR</text>
<text x="47" y="164.4">R3</text>
<text x="47" y="167">10k</text>
<text x="63.5" y="167">CP-</text>
<text x="63.5" y="164.4">CP+</text>
<text x="93.2" y="164.4">C153</text>
<text x="149.8" y="164.4">+15V+15V+15V</text>
<text x="42.4" y="173.6">GND</text>
<text x="59" y="168.1" transform="rotate(-90 59 168.1)">SGND</text>
<text x="61.6" y="168.1" transform="rotate(-90 61.6 168.1)">PGND</text>
<text x="85.1" y="168.2">R53</text>
<text x="85.1" y="170.8">320k</text>
<text x="93.5" y="169.3">1n</text>
<text x="114.7" y="173.3">4.7u</text>
<text x="115.2" y="170.8">C21</text>
<text x="120.4" y="170.8">C22</text>
<text x="120.4" y="173.3">4.7u</text>
<text x="125.5" y="170.8">C23</text>
<text x="125.5" y="173.3">4.7u</text>
<text x="130.2" y="169.8">+15V</text>
<text x="152.7" y="171">C42</text>
<text x="158" y="171.3">C43</text>
<text x="163.6" y="171.6">C44</text>
<text x="56.1" y="177.1">GND</text>
<text x="62.3" y="177.6">GNDPWR</text>
<text x="71.4" y="179.9">2.2u</text>
<text x="73.2" y="174.9">C53</text>
<text x="85.1" y="178.4">10k</text>
<text x="85.1" y="175.9">R54</text>
<text x="90.7" y="176.1">GND</text>
<text x="128.3" y="176.6">C24</text>
<text x="134.4" y="176.6">C25</text>
<text x="140.7" y="176.6">C26</text>
<text x="152.7" y="175.9">10u</text>
<text x="158" y="176.1">10u</text>
<text x="163.3" y="176.4">10u</text>
<text x="127.8" y="181.5">100n</text>
<text x="133.9" y="181.5">100n</text>
<text x="140.2" y="181.5">100n</text>
<text x="148.1" y="181.7">GNDPWR</text>
<text x="153.2" y="181.7">GNDPWR</text>
<text x="158" y="181.7">GNDPWR</text>
<text x="80.5" y="188.8">GND</text>
<text x="117.6" y="187">GNDPWR</text>
<text x="130.8" y="187.8">GND</text>
</g>
<g font-size="1.3" fill="#725600">
<text x="215.2" y="26.2" transform="rotate(-90 215.2 26.2)">Ph_a</text>
<text x="233.3" y="26.2" transform="rotate(-90 233.3 26.2)">Ph_b</text>
<text x="251.1" y="27" transform="rotate(-90 251.1 27)">Ph_c</text>
<text x="215.8" y="36.2">V1</text>
<text x="233.9" y="36.2">V2</text>
<text x="251.7" y="36.9">V3</text>
<text x="268.2" y="37.7">V_supply</text>
<text x="41.9" y="44">H_A</text>
<text x="42.2" y="46.6">L_A</text>
<text x="71.1" y="47.3">G_H_A</text>
<text x="27.8" y="52.4">BRK</text>
<text x="71.1" y="52.4">G_L_A</text>
<text x="71.1" y="49.9">Ph_a</text>
<text x="87.8" y="49.9">Ph_a</text>
<text x="112" y="56.7">SENS_A+</text>
<text x="44.3" y="96.4">H_B</text>
<text x="71.3" y="98.9">G_H_B</text>
<text x="71.3" y="101.4">Ph_b</text>
<text x="87.8" y="101.2">Ph_b</text>
<text x="27.5" y="104">BRK</text>
<text x="71.3" y="104">G_L_B</text>
<text x="112" y="107.5">SENS_B+</text>
<text x="43" y="152">H_C</text>
<text x="44.6" y="154.5">L_C</text>
<text x="72.3" y="154.3">G_H_C</text>
<text x="27.8" y="159.4">BRK</text>
<text x="72.3" y="159.4">G_L_C</text>
<text x="72.3" y="156.8">Ph_c</text>
<text x="89.1" y="157.1">Ph_c</text>
<text x="112" y="163.4">SENS_C+</text>
</g>
<g font-size="1.3" fill="#a90000">
<text x="56.6" y="35.8" transform="rotate(-90 56.6 35.8)">4</text>
<text x="67" y="41.1">14</text>
<text x="49.8" y="46.2">1</text>
<text x="49.8" y="43.7">3</text>
<text x="67" y="46.2">13</text>
<text x="49.8" y="51.3">2</text>
<text x="49.8" y="53.8">5</text>
<text x="67" y="48.8">12</text>
<text x="67.6" y="51.3">8</text>
<text x="67" y="56.4">10</text>
<text x="67.6" y="58.9">9</text>
<text x="56.6" y="63.7" transform="rotate(-90 56.6 63.7)">6</text>
<text x="59.2" y="63.7" transform="rotate(-90 59.2 63.7)">7</text>
<text x="56.9" y="87.3" transform="rotate(-90 56.9 87.3)">4</text>
<text x="50.1" y="95.3">3</text>
<text x="67.3" y="92.7">14</text>
<text x="50.1" y="97.8">1</text>
<text x="67.3" y="100.3">12</text>
<text x="67.3" y="97.8">13</text>
<text x="50.1" y="102.9">2</text>
<text x="50.1" y="105.4">5</text>
<text x="67.3" y="108">10</text>
<text x="67.9" y="102.9">8</text>
<text x="67.9" y="110.5">9</text>
<text x="56.9" y="115.3" transform="rotate(-90 56.9 115.3)">6</text>
<text x="59.4" y="115.3" transform="rotate(-90 59.4 115.3)">7</text>
<text x="57.9" y="142.7" transform="rotate(-90 57.9 142.7)">4</text>
<text x="68.3" y="148.1">14</text>
<text x="51.1" y="153.2">1</text>
<text x="51.1" y="150.6">3</text>
<text x="68.3" y="155.7">12</text>
<text x="68.3" y="153.2">13</text>
<text x="51.1" y="158.2">2</text>
<text x="51.1" y="160.8">5</text>
<text x="68.9" y="158.2">8</text>
<text x="68.3" y="163.3">10</text>
<text x="68.9" y="165.9">9</text>
<text x="57.9" y="170.6" transform="rotate(-90 57.9 170.6)">6</text>
<text x="60.5" y="170.6" transform="rotate(-90 60.5 170.6)">7</text>
</g>
<g font-size="1.3" fill="#989898">
<text x="35.6" y="57.5">C16</text>
<text x="35.6" y="60">100n</text>
<text x="35.8" y="111.6">100n</text>
<text x="35.8" y="109.1">C18</text>
<text x="36.8" y="167">100n</text>
<text x="36.8" y="164.4">C20</text>
</g>
</svg>
